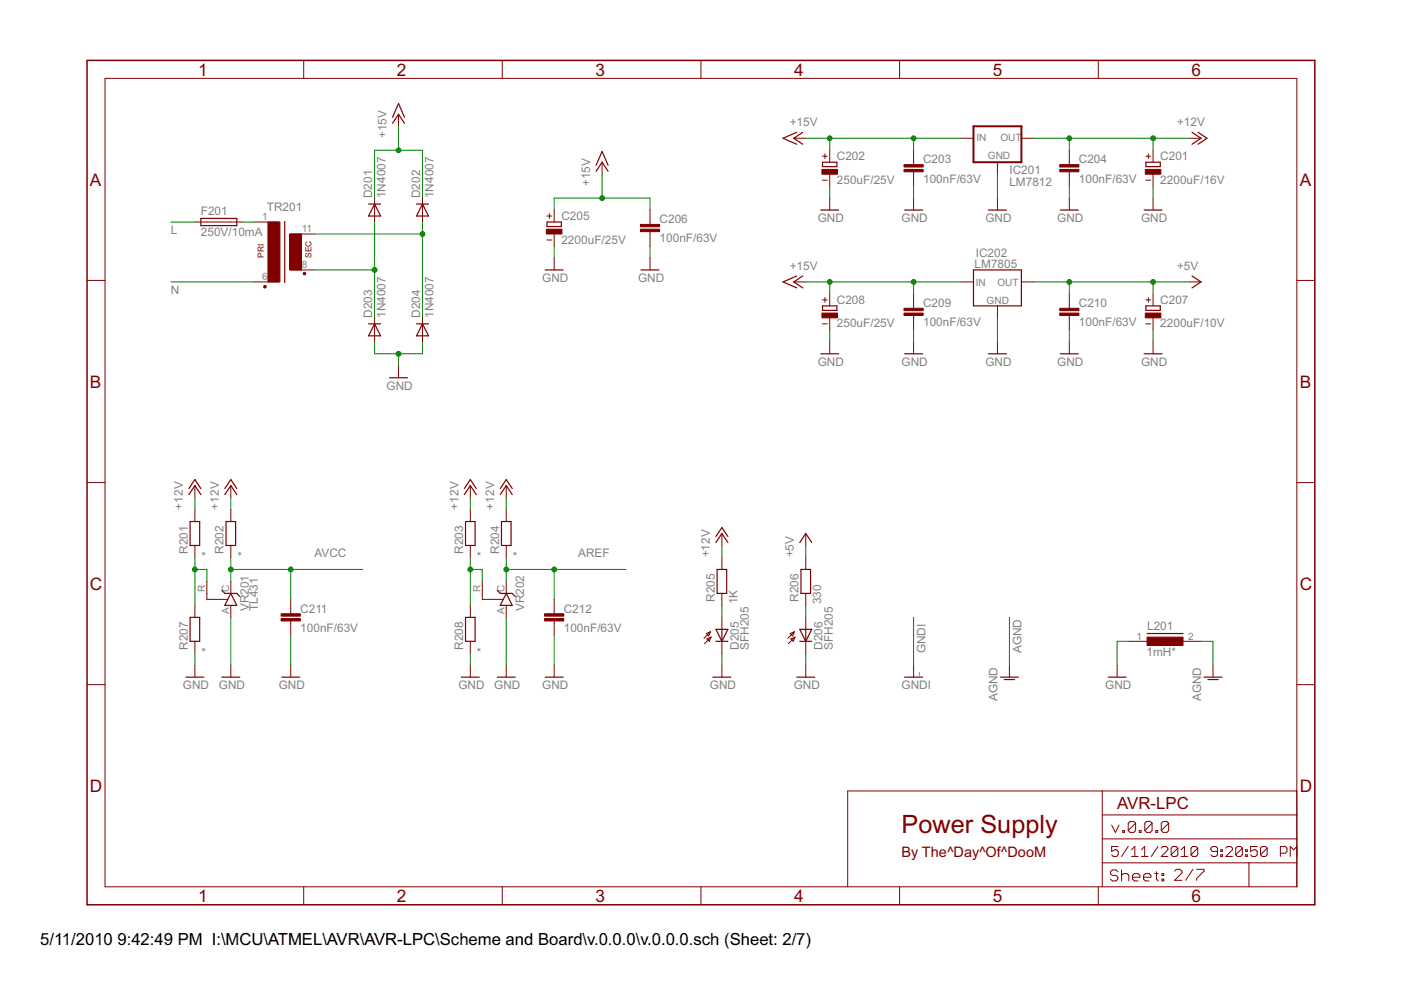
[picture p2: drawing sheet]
<svg xmlns="http://www.w3.org/2000/svg" width="297mm" height="210mm" viewBox="0 0 297 210" stroke-linecap="round" stroke-linejoin="round" font-family="sans-serif">
<g fill="#800000" stroke="#800000" stroke-width=".21">
<path d="M275 182.9v5.1z"/>
<path d="M275 177.9v5z"/>
<path d="M275 172.8v5.1z"/>
<path d="M275 167.7v5.1z"/>
<path d="M179.7 167.7v20.3z"/>
<path d="M179.7 167.7h54z"/>
<path d="M233.7 167.7h41.3z"/>
<path d="M264.8 182.9v5.1z"/>
<path d="M264.8 182.9h10.2z"/>
<path d="M233.7 182.9h31.1z"/>
<path d="M233.7 182.9v5.1z"/>
<path d="M233.7 177.9v5z"/>
<path d="M233.7 177.9h41.3z"/>
<path d="M233.7 172.8v5.1z"/>
<path d="M233.7 172.8h41.3z"/>
<path d="M233.7 167.7v5.1z"/>
<path d="M235.7 174.9l.8 1.6z"/>
<path d="M237.3 174.9l-.8 1.6z"/>
<path d="M238 176.1v.4z"/>
<path d="M238 176.1h.4z"/>
<path d="M238.4 176.1v.4z"/>
<path d="M238 176.5h.4z"/>
<path d="M239.2 174.5v1.6z"/>
<path d="M239.2 174.5l.4-.3z"/>
<path d="M239.6 174.2h.8z"/>
<path d="M240.4 174.2l.4 .3z"/>
<path d="M240.8 174.5v1.6z"/>
<path d="M240.4 176.5l.4-.4z"/>
<path d="M239.6 176.5h.8z"/>
<path d="M239.2 176.1l.4 .4z"/>
<path d="M239.2 176.1l1.6-1.6z"/>
<path d="M241.5 176.1v.4z"/>
<path d="M241.5 176.1h.4z"/>
<path d="M241.9 176.1v.4z"/>
<path d="M241.5 176.5h.4z"/>
<path d="M242.7 174.5v1.6z"/>
<path d="M242.7 174.5l.4-.3z"/>
<path d="M243.1 174.2h.8z"/>
<path d="M243.9 174.2l.4 .3z"/>
<path d="M244.3 174.5v1.6z"/>
<path d="M244.3 176.1l-.4 .4z"/>
<path d="M243.1 176.5h.8z"/>
<path d="M242.7 176.1l.4 .4z"/>
<path d="M244.3 174.5l-1.6 1.6z"/>
<path d="M245 176.1v.4z"/>
<path d="M245 176.1h.4z"/>
<path d="M245.4 176.1v.4z"/>
<path d="M245 176.5h.4z"/>
<path d="M246.2 174.5v1.6z"/>
<path d="M246.2 174.5l.4-.3z"/>
<path d="M246.6 174.2h.8z"/>
<path d="M247.4 174.2l.4 .3z"/>
<path d="M247.8 174.5v1.6z"/>
<path d="M247.8 176.1l-.4 .4z"/>
<path d="M246.6 176.5h.8z"/>
<path d="M246.2 176.1l.4 .4z"/>
<path d="M246.2 176.1l1.6-1.6z"/>
<path d="M235.7 179.5h1.4z"/>
<path d="M235.7 179.5v1z"/>
<path d="M235.7 180.5l.7-.3z"/>
<path d="M236.4 180.2h.3z"/>
<path d="M236.7 180.2l.4 .3z"/>
<path d="M237.1 180.5v.7z"/>
<path d="M237.1 181.2l-.4 .4z"/>
<path d="M236 181.6h.7z"/>
<path d="M235.7 181.2l.3 .4z"/>
<path d="M239.2 179.5l-1.4 2.1z"/>
<path d="M240.6 179.5l-.7 .7z"/>
<path d="M240.6 179.5v2.1z"/>
<path d="M239.9 181.6h1.4z"/>
<path d="M242 180.2l.7-.7z"/>
<path d="M242.7 179.5v2.1z"/>
<path d="M242 181.6h1.4z"/>
<path d="M245.5 179.5l-1.4 2.1z"/>
<path d="M246.2 181.6h1.4z"/>
<path d="M247.6 180.2l-1.4 1.4z"/>
<path d="M247.6 179.8v.4z"/>
<path d="M247.3 179.5l.3 .3z"/>
<path d="M246.5 179.5h.8z"/>
<path d="M246.5 179.5l-.3 .3z"/>
<path d="M248.3 179.8v1.4z"/>
<path d="M248.7 179.5l-.4 .3z"/>
<path d="M248.7 179.5h.7z"/>
<path d="M249.4 179.5l.3 .3z"/>
<path d="M249.7 179.8v1.4z"/>
<path d="M249.7 181.2l-.3 .4z"/>
<path d="M248.7 181.6h.7z"/>
<path d="M248.3 181.2l.4 .4z"/>
<path d="M248.3 181.2l1.4-1.4z"/>
<path d="M251.1 179.5l-.7 .7z"/>
<path d="M251.1 179.5v2.1z"/>
<path d="M250.4 181.6h1.4z"/>
<path d="M252.5 179.8v1.4z"/>
<path d="M252.5 179.8l.4-.3z"/>
<path d="M252.9 179.5h.7z"/>
<path d="M253.6 179.5l.3 .3z"/>
<path d="M253.9 179.8v1.4z"/>
<path d="M253.9 181.2l-.3 .4z"/>
<path d="M252.9 181.6h.7z"/>
<path d="M252.5 181.2l.4 .4z"/>
<path d="M252.5 181.2l1.4-1.4z"/>
<path d="M256.7 181.2l.4 .4z"/>
<path d="M257.1 181.6h.7z"/>
<path d="M258.1 181.2l-.3 .4z"/>
<path d="M258.1 179.8v1.4z"/>
<path d="M257.8 179.5l.3 .3z"/>
<path d="M257.1 179.5h.7z"/>
<path d="M257.1 179.5l-.4 .3z"/>
<path d="M256.7 179.8v.4z"/>
<path d="M256.7 180.2l.4 .3z"/>
<path d="M257.1 180.5h1z"/>
<path d="M258.8 180.2h.4z"/>
<path d="M259.2 180.2v.3z"/>
<path d="M258.8 180.5h.4z"/>
<path d="M258.8 180.2v.3z"/>
<path d="M258.8 181.2h.4z"/>
<path d="M259.2 181.2v.4z"/>
<path d="M258.8 181.6h.4z"/>
<path d="M258.8 181.2v.4z"/>
<path d="M259.9 181.6h1.4z"/>
<path d="M259.9 181.6l1.4-1.4z"/>
<path d="M261.3 179.8v.4z"/>
<path d="M260.9 179.5l.4 .3z"/>
<path d="M260.2 179.5h.7z"/>
<path d="M260.2 179.5l-.3 .3z"/>
<path d="M262 179.8v1.4z"/>
<path d="M262.3 179.5l-.3 .3z"/>
<path d="M262.3 179.5h.7z"/>
<path d="M263 179.5l.4 .3z"/>
<path d="M263.4 179.8v1.4z"/>
<path d="M263.4 181.2l-.4 .4z"/>
<path d="M262.3 181.6h.7z"/>
<path d="M262 181.2l.3 .4z"/>
<path d="M262 181.2l1.4-1.4z"/>
<path d="M264.1 180.2h.4z"/>
<path d="M264.5 180.2v.3z"/>
<path d="M264.1 180.5h.4z"/>
<path d="M264.1 180.2v.3z"/>
<path d="M264.1 181.2h.4z"/>
<path d="M264.5 181.2v.4z"/>
<path d="M264.1 181.6h.4z"/>
<path d="M264.1 181.2v.4z"/>
<path d="M265.2 179.5h1.4z"/>
<path d="M265.2 179.5v1z"/>
<path d="M265.2 180.5l.7-.3z"/>
<path d="M265.9 180.2h.3z"/>
<path d="M266.2 180.2l.4 .3z"/>
<path d="M266.6 180.5v.7z"/>
<path d="M266.6 181.2l-.4 .4z"/>
<path d="M265.5 181.6h.7z"/>
<path d="M265.2 181.2l.3 .4z"/>
<path d="M267.3 179.8v1.4z"/>
<path d="M267.3 179.8l.3-.3z"/>
<path d="M267.6 179.5h.7z"/>
<path d="M268.3 179.5l.4 .3z"/>
<path d="M268.7 179.8v1.4z"/>
<path d="M268.7 181.2l-.4 .4z"/>
<path d="M267.6 181.6h.7z"/>
<path d="M267.3 181.2l.3 .4z"/>
<path d="M267.3 181.2l1.4-1.4z"/>
<path d="M271.5 179.5v2.1z"/>
<path d="M271.5 179.5h1z"/>
<path d="M272.5 179.5l.4 .3z"/>
<path d="M272.9 179.8v.7z"/>
<path d="M272.9 180.5l-.4 .4z"/>
<path d="M271.5 180.9h1z"/>
<path d="M273.6 179.5v2.1z"/>
<path d="M273.6 179.5l.7 .7z"/>
<path d="M275 179.5l-.7 .7z"/>
<path d="M275 179.5v2.1z"/>
<path d="M249 186.6h1.6z"/>
<path d="M249 186.6l1.6-1.5z"/>
<path d="M250.6 184.7v.4z"/>
<path d="M250.2 184.3l.4 .4z"/>
<path d="M249.4 184.3h.8z"/>
<path d="M249 184.7l.4-.4z"/>
<path d="M252.9 184.3l-1.5 2.3z"/>
<path d="M253.7 184.3h1.6z"/>
<path d="M255.3 184.3v.4z"/>
<path d="M255.3 184.7l-1.6 1.6z"/>
<path d="M253.7 186.3v.3z"/>
<path d="M236.6 184.4l.4 .4z"/>
<path d="M235.8 184.4h.8z"/>
<path d="M235.4 184.8l.4-.4z"/>
<path d="M235.4 184.8v.4z"/>
<path d="M235.4 185.2l.4 .4z"/>
<path d="M235.8 185.6h.8z"/>
<path d="M236.6 185.6l.4 .4z"/>
<path d="M237 186v.4z"/>
<path d="M237 186.4l-.4 .4z"/>
<path d="M235.8 186.8h.8z"/>
<path d="M235.4 186.4l.4 .4z"/>
<path d="M237.8 184.4v2.4z"/>
<path d="M237.8 185.6l.4-.4z"/>
<path d="M238.2 185.2h.8z"/>
<path d="M239 185.2l.3 .4z"/>
<path d="M239.3 185.6v1.2z"/>
<path d="M240.5 186.8h.8z"/>
<path d="M240.1 186.4l.4 .4z"/>
<path d="M240.1 185.6v.8z"/>
<path d="M240.1 185.6l.4-.4z"/>
<path d="M240.5 185.2h.8z"/>
<path d="M241.3 185.2l.4 .4z"/>
<path d="M241.7 185.6v.4z"/>
<path d="M240.1 186h1.6z"/>
<path d="M242.8 186.8h.8z"/>
<path d="M242.5 186.4l.3 .4z"/>
<path d="M242.5 185.6v.8z"/>
<path d="M242.5 185.6l.3-.4z"/>
<path d="M242.8 185.2h.8z"/>
<path d="M243.6 185.2l.4 .4z"/>
<path d="M244 185.6v.4z"/>
<path d="M242.5 186h1.5z"/>
<path d="M245.2 184.8v1.6z"/>
<path d="M245.2 186.4l.4 .4z"/>
<path d="M244.8 185.2h.8z"/>
<path d="M246.4 185.2h.3z"/>
<path d="M246.7 185.2v.4z"/>
<path d="M246.4 185.6h.3z"/>
<path d="M246.4 185.2v.4z"/>
<path d="M246.4 186.4h.3z"/>
<path d="M246.7 186.4v.4z"/>
<path d="M246.4 186.8h.3z"/>
<path d="M246.4 186.4v.4z"/>
<path d="M22.3 16.6v171.4z"/>
<path d="M18.5 59.5h3.8z"/>
<path d="M18.5 102.3h3.8z"/>
<path d="M18.5 145.2h3.8z"/>
<path d="M22.3 188h252.7z"/>
<path d="M64.4 188v3.8z"/>
<path d="M106.5 188v3.8z"/>
<path d="M148.6 188v3.8z"/>
<path d="M190.7 188v3.8z"/>
<path d="M232.9 188v3.8z"/>
<path d="M275 16.6v171.4z"/>
<path d="M275 59.5h3.8z"/>
<path d="M275 102.3h3.8z"/>
<path d="M275 145.2h3.8z"/>
<path d="M22.3 16.6h252.7z"/>
<path d="M64.4 12.8v3.8z"/>
<path d="M106.5 12.8v3.8z"/>
<path d="M148.6 12.8v3.8z"/>
<path d="M190.7 12.8v3.8z"/>
<path d="M232.9 12.8v3.8z"/>
<path d="M54 47.1h5.1z"/>
<path d="M54 59.8h5.1z"/>
<path d="M61.6 57.2h5.1z"/>
<path d="M61.6 49.6h5.1z"/>
<path d="M48.9 47.1h2.6z"/>
<path d="M41.3 47.1h2.6z"/>
<path d="M43.9 47.1h5z"/>
<path d="M203.9 29.3h2.5z"/>
<path d="M211.5 34.4v2.5z"/>
<path d="M216.6 29.3h2.5z"/>
<path d="M203.9 59.8h2.5z"/>
<path d="M211.5 64.9v2.5z"/>
<path d="M216.6 59.8h2.5z"/>
<path d="M117.5 44.5v2.6z"/>
<path d="M117.5 49.6v2.6z"/>
<path d="M116 45.8h1z"/>
<path d="M116.5 45.3v1z"/>
<path d="M116 50.9h1z"/>
<path d="M175.9 31.9v2.5z"/>
<path d="M175.9 36.9v2.6z"/>
<path d="M174.4 33.1h1z"/>
<path d="M174.9 32.6v1z"/>
<path d="M174.4 38.2h1z"/>
<path d="M175.9 62.3v2.6z"/>
<path d="M175.9 67.4v2.5z"/>
<path d="M174.4 63.6h1z"/>
<path d="M174.9 63.1v1z"/>
<path d="M174.4 68.7h1z"/>
<path d="M193.7 31.9v2.5z"/>
<path d="M193.7 36.9v2.6z"/>
<path d="M193.7 34.4v.8z"/>
<path d="M193.7 36.4v.5z"/>
<path d="M193.7 62.3v2.6z"/>
<path d="M193.7 67.4v2.5z"/>
<path d="M193.7 64.9v.7z"/>
<path d="M193.7 66.9v.5z"/>
<path d="M226.7 31.9v2.5z"/>
<path d="M226.7 36.9v2.6z"/>
<path d="M226.7 34.4v.8z"/>
<path d="M226.7 36.4v.5z"/>
<path d="M226.7 62.3v2.6z"/>
<path d="M226.7 67.4v2.5z"/>
<path d="M226.7 64.9v.7z"/>
<path d="M226.7 66.9v.5z"/>
<path d="M244.5 31.9v2.5z"/>
<path d="M244.5 36.9v2.6z"/>
<path d="M243 33.1h1z"/>
<path d="M243.5 32.6v1z"/>
<path d="M243 38.2h1z"/>
<path d="M244.5 62.3v2.6z"/>
<path d="M244.5 67.4v2.5z"/>
<path d="M243 63.6h1z"/>
<path d="M243.5 63.1v1z"/>
<path d="M243 68.7h1z"/>
<path d="M137.8 44.5v2.6z"/>
<path d="M137.8 49.6v2.6z"/>
<path d="M137.8 47.1v.7z"/>
<path d="M137.8 49.1v.5z"/>
<path d="M117.5 54.7v2.5z"/>
<path d="M137.8 54.7v2.5z"/>
<path d="M175.9 42v2.5z"/>
<path d="M193.7 42v2.5z"/>
<path d="M211.5 42v2.5z"/>
<path d="M226.7 42v2.5z"/>
<path d="M244.5 42v2.5z"/>
<path d="M244.5 72.5v2.5z"/>
<path d="M226.7 72.5v2.5z"/>
<path d="M211.5 72.5v2.5z"/>
<path d="M193.7 72.5v2.5z"/>
<path d="M175.9 72.5v2.5z"/>
<path d="M127.7 34.4v2.5z"/>
<path d="M168.3 29.3h2.5z"/>
<path d="M168.3 59.8h2.5z"/>
<path d="M252.1 29.3h2.5z"/>
<path d="M252.1 59.8h2.5z"/>
<path d="M79.4 44.5v2.6z"/>
<path d="M79.4 42v2.5z"/>
<path d="M89.6 44.5v2.6z"/>
<path d="M89.6 42v2.5z"/>
<path d="M79.4 69.9v2.6z"/>
<path d="M79.4 67.4v2.5z"/>
<path d="M89.6 69.9v2.6z"/>
<path d="M89.6 67.4v2.5z"/>
<path d="M84.5 24.2v2.6z"/>
<path d="M84.5 77.6v2.5z"/>
<path d="M48.9 128.4v2.5z"/>
<path d="M48.9 123.3v2.5z"/>
<path d="M43.9 123.3v2.5z"/>
<path d="M43.9 125.8v1.3z"/>
<path d="M43.9 127.1h4.4z"/>
<path d="M107.3 128.4v2.5z"/>
<path d="M107.3 123.3v2.5z"/>
<path d="M102.3 123.3v2.5z"/>
<path d="M102.3 125.8v1.3z"/>
<path d="M102.3 127.1h4.4z"/>
<path d="M41.3 115.7v2.5z"/>
<path d="M41.3 108v2.6z"/>
<path d="M41.3 136v2.5z"/>
<path d="M41.3 128.4v2.5z"/>
<path d="M48.9 115.7v2.5z"/>
<path d="M48.9 108v2.6z"/>
<path d="M99.7 115.7v2.5z"/>
<path d="M99.7 108v2.6z"/>
<path d="M99.7 136v2.5z"/>
<path d="M99.7 128.4v2.5z"/>
<path d="M107.3 115.7v2.5z"/>
<path d="M107.3 108v2.6z"/>
<path d="M61.6 127.1v2.5z"/>
<path d="M61.6 132.2v2.5z"/>
<path d="M61.6 129.6v.8z"/>
<path d="M61.6 131.7v.5z"/>
<path d="M117.5 127.1v2.5z"/>
<path d="M117.5 132.2v2.5z"/>
<path d="M117.5 129.6v.8z"/>
<path d="M117.5 131.7v.5z"/>
<path d="M41.3 141.1v2.5z"/>
<path d="M48.9 141.1v2.5z"/>
<path d="M61.6 141.1v2.5z"/>
<path d="M99.7 141.1v2.5z"/>
<path d="M107.3 141.1v2.5z"/>
<path d="M117.5 141.1v2.5z"/>
<path d="M41.3 103v2.5z"/>
<path d="M48.9 103v2.5z"/>
<path d="M99.7 103v2.5z"/>
<path d="M107.3 103v2.5z"/>
<path d="M193.7 141.1v2.5z"/>
<path d="M214 141.1v2.5z"/>
<path d="M249.6 136h5z"/>
<path d="M239.4 136h5.1z"/>
<path d="M236.9 141.1v2.5z"/>
<path d="M257.2 141.1v2.5z"/>
<path d="M153.1 125.8v2.6z"/>
<path d="M153.1 118.2v2.5z"/>
<path d="M170.8 125.8v2.6z"/>
<path d="M170.8 118.2v2.5z"/>
<path d="M153.1 141.1v2.5z"/>
<path d="M170.8 141.1v2.5z"/>
<path d="M153.1 113.1v2.6z"/>
<path d="M170.8 113.1v2.6z"/>
<path d="M153.1 136v2.5z"/>
<path d="M153.1 130.9v2.5z"/>
<path d="M149.4 136.5l1.4-1.4z"/>
<path d="M149.9 135.5l.9-.4z"/>
<path d="M149.9 135.5l.5 .5z"/>
<path d="M150.8 135.1l-.4 .9z"/>
<path d="M149.8 134.3l.8-.4z"/>
<path d="M149.8 134.3l.5 .5z"/>
<path d="M150.6 133.9l-.3 .9z"/>
<path d="M149.2 135.3l1.4-1.4z"/>
<path d="M170.8 136v2.5z"/>
<path d="M170.8 130.9v2.5z"/>
<path d="M168.6 135.1l-1.4 1.4z"/>
<path d="M167.7 135.5l.9-.4z"/>
<path d="M167.7 135.5l.5 .5z"/>
<path d="M168.6 135.1l-.4 .9z"/>
<path d="M167.5 134.3l.9-.4z"/>
<path d="M167.5 134.3l.5 .5z"/>
<path d="M168.4 133.9l-.4 .9z"/>
<path d="M167 135.3l1.4-1.4z"/>
<path d="M56 60.6h.4v.4h-.4z" fill-rule="evenodd"/>
<circle cx="64.5" cy="58" r=".29"/>
</g>
<g fill="#800000" stroke="#800000" stroke-width=".32">
<path d="M18.5 12.8v179z"/>
<path d="M18.5 191.8h260.3z"/>
<path d="M278.8 12.8v179z"/>
<path d="M18.5 12.8h260.3z"/>
</g>
<g fill="#800000" stroke="#800000" stroke-width=".25">
<path d="M60.4 46.9v13z"/>
<path d="M42.6 47.8h7.6z"/>
<path d="M42.6 46.3h7.6z"/>
<path d="M50.2 46.3v1.5z"/>
<path d="M42.6 46.3v1.5z"/>
<path d="M206.4 57.2v7.7z"/>
<path d="M206.4 57.2h10.2z"/>
<path d="M216.6 57.2v7.7z"/>
<path d="M206.4 64.9h10.2z"/>
<path d="M116 47.1v.9z"/>
<path d="M116 47.1h3z"/>
<path d="M119 47.1v.9z"/>
<path d="M116 48h3z"/>
<path d="M174.4 34.4v.9z"/>
<path d="M174.4 34.4h3z"/>
<path d="M177.4 34.4v.9z"/>
<path d="M174.4 35.3h3z"/>
<path d="M174.4 64.9v.9z"/>
<path d="M174.4 64.9h3z"/>
<path d="M177.4 64.9v.9z"/>
<path d="M174.4 65.8h3z"/>
<path d="M243 34.4v.9z"/>
<path d="M243 34.4h3z"/>
<path d="M246 34.4v.9z"/>
<path d="M243 35.3h3z"/>
<path d="M243 64.9v.9z"/>
<path d="M243 64.9h3z"/>
<path d="M246 64.9v.9z"/>
<path d="M243 65.8h3z"/>
<path d="M115.6 57.2h3.8z"/>
<path d="M135.9 57.2h3.8z"/>
<path d="M174 44.5h3.8z"/>
<path d="M191.8 44.5h3.8z"/>
<path d="M209.6 44.5h3.8z"/>
<path d="M224.8 44.5h3.8z"/>
<path d="M242.6 44.5h3.8z"/>
<path d="M242.6 75h3.8z"/>
<path d="M224.8 75h3.8z"/>
<path d="M209.6 75h3.8z"/>
<path d="M191.8 75h3.8z"/>
<path d="M174 75h3.8z"/>
<path d="M127.7 34.4l1.2 1.9z"/>
<path d="M127.7 34.4l-1.3 1.9z"/>
<path d="M127.7 32.1l1.2 2.9z"/>
<path d="M127.7 32.1l-1.3 2.9z"/>
<path d="M168.3 29.3l1.9 1.3z"/>
<path d="M168.3 29.3l1.9-1.3z"/>
<path d="M166 29.3l2.9 1.3z"/>
<path d="M166 29.3l2.9-1.3z"/>
<path d="M168.3 59.8l1.9 1.2z"/>
<path d="M168.3 59.8l1.9-1.3z"/>
<path d="M166 59.8l2.9 1.2z"/>
<path d="M166 59.8l2.9-1.3z"/>
<path d="M252.7 30.6l1.9-1.3z"/>
<path d="M252.7 28l1.9 1.3z"/>
<path d="M254 30.6l1.9-1.3z"/>
<path d="M254 28l1.9 1.3z"/>
<path d="M252.7 61l1.9-1.2z"/>
<path d="M252.7 58.5l1.9 1.3z"/>
<path d="M79.4 43.3l1.3 2.5z"/>
<path d="M79.4 43.3l-1.3 2.5z"/>
<path d="M78.1 43.3h1.3z"/>
<path d="M78.1 45.8h2.6z"/>
<path d="M79.4 43.3h1.3z"/>
<path d="M89.6 43.3l1.2 2.5z"/>
<path d="M89.6 43.3l-1.3 2.5z"/>
<path d="M88.3 43.3h1.3z"/>
<path d="M88.3 45.8h2.5z"/>
<path d="M89.6 43.3h1.2z"/>
<path d="M79.4 68.7l1.3 2.5z"/>
<path d="M79.4 68.7l-1.3 2.5z"/>
<path d="M78.1 68.7h1.3z"/>
<path d="M78.1 71.2h2.6z"/>
<path d="M79.4 68.7h1.3z"/>
<path d="M89.6 68.7l1.2 2.5z"/>
<path d="M89.6 68.7l-1.3 2.5z"/>
<path d="M88.3 68.7h1.3z"/>
<path d="M88.3 71.2h2.5z"/>
<path d="M89.6 68.7h1.2z"/>
<path d="M84.5 24.2l1.3 1.9z"/>
<path d="M84.5 24.2l-1.3 1.9z"/>
<path d="M84.5 21.9l1.3 3z"/>
<path d="M84.5 21.9l-1.3 3z"/>
<path d="M82.6 80.1h3.8z"/>
<path d="M47.7 128.4h2.5z"/>
<path d="M48.9 125.8l1.3 2.6z"/>
<path d="M48.9 125.8l-.6 1.3z"/>
<path d="M48.3 127.1l-.6 1.3z"/>
<path d="M47.7 125.8h1.2z"/>
<path d="M48.9 125.8h1.3z"/>
<path d="M50.2 125.8l.6 .6z"/>
<path d="M47 125.2l.7 .6z"/>
<path d="M106.1 128.4h2.5z"/>
<path d="M107.3 125.8l1.3 2.6z"/>
<path d="M107.3 125.8l-.6 1.3z"/>
<path d="M106.7 127.1l-.6 1.3z"/>
<path d="M106.1 125.8h1.2z"/>
<path d="M107.3 125.8h1.3z"/>
<path d="M108.6 125.8l.6 .6z"/>
<path d="M105.4 125.2l.7 .6z"/>
<path d="M40.3 110.6v5.1z"/>
<path d="M40.3 110.6h2z"/>
<path d="M42.3 110.6v5.1z"/>
<path d="M40.3 115.7h2z"/>
<path d="M40.3 130.9v5.1z"/>
<path d="M40.3 130.9h2z"/>
<path d="M42.3 130.9v5.1z"/>
<path d="M40.3 136h2z"/>
<path d="M47.9 110.6v5.1z"/>
<path d="M47.9 110.6h2.1z"/>
<path d="M50 110.6v5.1z"/>
<path d="M47.9 115.7h2.1z"/>
<path d="M98.7 110.6v5.1z"/>
<path d="M98.7 110.6h2z"/>
<path d="M100.7 110.6v5.1z"/>
<path d="M98.7 115.7h2z"/>
<path d="M98.7 130.9v5.1z"/>
<path d="M98.7 130.9h2z"/>
<path d="M100.7 130.9v5.1z"/>
<path d="M98.7 136h2z"/>
<path d="M106.3 110.6v5.1z"/>
<path d="M106.3 110.6h2.1z"/>
<path d="M108.4 110.6v5.1z"/>
<path d="M106.3 115.7h2.1z"/>
<path d="M39.4 143.6h3.8z"/>
<path d="M47 143.6h3.8z"/>
<path d="M59.7 143.6h3.8z"/>
<path d="M97.8 143.6h3.8z"/>
<path d="M105.4 143.6h3.8z"/>
<path d="M115.6 143.6h3.8z"/>
<path d="M41.3 103l1.3 1.9z"/>
<path d="M41.3 103l-1.3 1.9z"/>
<path d="M41.3 101.7l1.3 1.9z"/>
<path d="M41.3 101.7l-1.3 1.9z"/>
<path d="M48.9 103l1.3 1.9z"/>
<path d="M48.9 103l-1.2 1.9z"/>
<path d="M48.9 101.7l1.3 1.9z"/>
<path d="M48.9 101.7l-1.2 1.9z"/>
<path d="M99.7 103l1.3 1.9z"/>
<path d="M99.7 103l-1.3 1.9z"/>
<path d="M99.7 101.7l1.3 1.9z"/>
<path d="M99.7 101.7l-1.3 1.9z"/>
<path d="M107.3 103l1.3 1.9z"/>
<path d="M107.3 103l-1.2 1.9z"/>
<path d="M107.3 101.7l1.3 1.9z"/>
<path d="M107.3 101.7l-1.2 1.9z"/>
<path d="M191.8 143.6h3.8z"/>
<path d="M212.1 143.6h3.8z"/>
<path d="M212.9 144.1h2.2z"/>
<path d="M243.2 134.3h7.6z"/>
<path d="M235 143.6h3.8z"/>
<path d="M255.3 143.6h3.8z"/>
<path d="M256.1 144.1h2.2z"/>
<path d="M152 120.7v5.1z"/>
<path d="M152 120.7h2.1z"/>
<path d="M154.1 120.7v5.1z"/>
<path d="M152 125.8h2.1z"/>
<path d="M169.8 120.7v5.1z"/>
<path d="M169.8 120.7h2.1z"/>
<path d="M171.9 120.7v5.1z"/>
<path d="M169.8 125.8h2.1z"/>
<path d="M151.2 143.6h3.8z"/>
<path d="M168.9 143.6h3.8z"/>
<path d="M153.1 113.1l1.2 1.9z"/>
<path d="M153.1 113.1l-1.3 1.9z"/>
<path d="M153.1 111.8l1.2 1.9z"/>
<path d="M153.1 111.8l-1.3 1.9z"/>
<path d="M170.8 113.1l1.3 1.9z"/>
<path d="M170.8 113.1l-1.2 1.9z"/>
<path d="M154.3 133.4l-1.2 2.6z"/>
<path d="M151.8 133.4l1.3 2.6z"/>
<path d="M153.1 136h1.2z"/>
<path d="M151.8 136h1.3z"/>
<path d="M153.1 133.4h1.2z"/>
<path d="M151.8 133.4h1.3z"/>
<path d="M153.1 133.4v2.6z"/>
<path d="M172.1 133.4l-1.3 2.6z"/>
<path d="M169.6 133.4l1.2 2.6z"/>
<path d="M170.8 136h1.3z"/>
<path d="M169.6 136h1.2z"/>
<path d="M170.8 133.4h1.3z"/>
<path d="M169.6 133.4h1.2z"/>
<path d="M170.8 133.4v2.6z"/>
</g>
<g fill="#800000" stroke="#800000" stroke-width=".21">
<path d="M56.8 47.1h2.6v12.7h-2.6z"/>
<path d="M61.4 49.6h2.5v7.6h-2.5z"/>
<path d="M115.8 48.6h3.3v1h-3.3z"/>
<path d="M174.3 35.9h3.3v1h-3.3z"/>
<path d="M174.3 66.4h3.3v1h-3.3z"/>
<path d="M191.7 35.9h4v.5h-4z"/>
<path d="M191.7 34.9h4v.5h-4z"/>
<path d="M191.7 66.4h4v.5h-4z"/>
<path d="M191.7 65.4h4v.5h-4z"/>
<path d="M224.7 35.9h4v.5h-4z"/>
<path d="M224.7 34.9h4v.5h-4z"/>
<path d="M224.7 66.4h4v.5h-4z"/>
<path d="M224.7 65.4h4v.5h-4z"/>
<path d="M242.8 35.9h3.3v1h-3.3z"/>
<path d="M242.8 66.4h3.3v1h-3.3z"/>
<path d="M135.8 48.6h4v.5h-4z"/>
<path d="M135.8 47.6h4v.5h-4z"/>
<path d="M59.6 131.1h4.1v.6h-4.1z"/>
<path d="M59.6 130.1h4.1v.5h-4.1z"/>
<path d="M115.5 131.1h4v.6h-4z"/>
<path d="M115.5 130.1h4v.5h-4z"/>
<path d="M243.2 135.1h7.6v1.8h-7.6z"/>
</g>
<g fill="#800000" stroke="#800000" stroke-width=".42">
<path d="M206.4 34.4h10.2z"/>
<path d="M216.6 26.8v7.6z"/>
<path d="M206.4 26.8h10.2z"/>
<path d="M206.4 26.8v7.6z"/>
</g>
<g fill="#008000" stroke="#008000" stroke-width=".21">
<path d="M51.5 47.1h2.5z"/>
<path d="M117.5 52.2v2.5z"/>
<path d="M137.8 52.2v2.5z"/>
<path d="M175.9 69.9v2.6z"/>
<path d="M193.7 69.9v2.6z"/>
<path d="M211.5 67.4v5.1z"/>
<path d="M226.7 69.9v2.6z"/>
<path d="M244.5 69.9v2.6z"/>
<path d="M244.5 39.5v2.5z"/>
<path d="M226.7 39.5v2.5z"/>
<path d="M211.5 36.9v5.1z"/>
<path d="M193.7 39.5v2.5z"/>
<path d="M175.9 39.5v2.5z"/>
<path d="M79.4 72.5v2.5z"/>
<path d="M79.4 75h5.1z"/>
<path d="M84.5 75h5.1z"/>
<path d="M89.6 72.5v2.5z"/>
<path d="M84.5 75v2.6z"/>
<path d="M41.3 138.5v2.6z"/>
<path d="M48.9 130.9v10.2z"/>
<path d="M61.6 134.7v6.4z"/>
<path d="M117.5 134.7v6.4z"/>
<path d="M107.3 130.9v10.2z"/>
<path d="M99.7 138.5v2.6z"/>
<path d="M236.9 136h2.5z"/>
<path d="M236.9 136v5.1z"/>
<path d="M153.1 138.5v2.6z"/>
<path d="M170.8 138.5v2.6z"/>
<path d="M36.2 59.8h17.8z"/>
<path d="M175.9 59.8v2.5z"/>
<path d="M175.9 59.8h17.8z"/>
<path d="M193.7 59.8h10.2z"/>
<path d="M193.7 59.8v2.5z"/>
<path d="M170.8 59.8h5.1z"/>
<path d="M175.9 29.3v2.6z"/>
<path d="M175.9 29.3h17.8z"/>
<path d="M193.7 29.3h10.2z"/>
<path d="M193.7 29.3v2.6z"/>
<path d="M170.8 29.3h5.1z"/>
<path d="M79.4 31.9v10.1z"/>
<path d="M79.4 31.9h5.1z"/>
<path d="M84.5 31.9h5.1z"/>
<path d="M89.6 31.9v10.1z"/>
<path d="M84.5 26.8v5.1z"/>
<path d="M117.5 42v2.5z"/>
<path d="M117.5 42h10.2z"/>
<path d="M127.7 42h10.1z"/>
<path d="M137.8 42v2.5z"/>
<path d="M127.7 36.9v5.1z"/>
<path d="M219.1 59.8h7.6z"/>
<path d="M226.7 59.8h17.8z"/>
<path d="M244.5 59.8v2.5z"/>
<path d="M226.7 59.8v2.5z"/>
<path d="M244.5 59.8h7.6z"/>
<path d="M170.8 115.7v2.5z"/>
<path d="M219.1 29.3h7.6z"/>
<path d="M226.7 29.3h17.8z"/>
<path d="M244.5 29.3v2.6z"/>
<path d="M226.7 29.3v2.6z"/>
<path d="M244.5 29.3h7.6z"/>
<path d="M41.3 105.5v2.5z"/>
<path d="M48.9 105.5v2.5z"/>
<path d="M99.7 105.5v2.5z"/>
<path d="M107.3 105.5v2.5z"/>
<path d="M153.1 115.7v2.5z"/>
<path d="M36.2 47.1h5.1z"/>
<path d="M79.4 57.2v10.2z"/>
<path d="M79.4 47.1v10.1z"/>
<path d="M66.7 57.2h12.7z"/>
<path d="M89.6 49.6v17.8z"/>
<path d="M89.6 47.1v2.5z"/>
<path d="M66.7 49.6h22.9z"/>
<path d="M41.3 120.7v7.7z"/>
<path d="M41.3 118.2v2.5z"/>
<path d="M43.9 120.7v2.6z"/>
<path d="M41.3 120.7h2.6z"/>
<path d="M99.7 118.2v2.5z"/>
<path d="M99.7 120.7v7.7z"/>
<path d="M102.3 120.7v2.6z"/>
<path d="M99.7 120.7h2.6z"/>
<path d="M48.9 120.7v2.6z"/>
<path d="M48.9 118.2v2.5z"/>
<path d="M61.6 120.7v6.4z"/>
<path d="M48.9 120.7h12.7z"/>
<path d="M61.6 120.7h15.3z"/>
<path d="M107.3 120.7v2.6z"/>
<path d="M107.3 118.2v2.5z"/>
<path d="M117.5 120.7v6.4z"/>
<path d="M107.3 120.7h10.2z"/>
<path d="M117.5 120.7h15.2z"/>
<path d="M193.7 130.9v10.2z"/>
<path d="M214 130.9v10.2z"/>
<path d="M254.6 136h2.6z"/>
<path d="M257.2 136v5.1z"/>
<path d="M153.1 128.4v2.5z"/>
<path d="M170.8 128.4v2.5z"/>
<circle cx="84.5" cy="75" r=".51"/>
<circle cx="193.7" cy="59.8" r=".51"/>
<circle cx="175.9" cy="59.8" r=".51"/>
<circle cx="193.7" cy="29.3" r=".51"/>
<circle cx="175.9" cy="29.3" r=".51"/>
<circle cx="84.5" cy="31.9" r=".51"/>
<circle cx="127.7" cy="42" r=".51"/>
<circle cx="226.7" cy="59.8" r=".51"/>
<circle cx="244.5" cy="59.8" r=".51"/>
<circle cx="226.7" cy="29.3" r=".51"/>
<circle cx="244.5" cy="29.3" r=".51"/>
<circle cx="79.4" cy="57.2" r=".51"/>
<circle cx="89.6" cy="49.6" r=".51"/>
<circle cx="41.3" cy="120.7" r=".51"/>
<circle cx="99.7" cy="120.7" r=".51"/>
<circle cx="48.9" cy="120.7" r=".51"/>
<circle cx="61.6" cy="120.7" r=".51"/>
<circle cx="107.3" cy="120.7" r=".51"/>
<circle cx="117.5" cy="120.7" r=".51"/>
</g>
<text font-size="6" fill="#800000" x="191.2" y="176.6">Power Supply</text>
<g font-size="4.1" fill="#800000">
<text x="42" y="16">1</text>
<text x="84.1" y="16">2</text>
<text x="126.3" y="16">3</text>
<text x="168.4" y="16">4</text>
<text x="210.5" y="16">5</text>
<text x="252.6" y="16">6</text>
<text x="19.1" y="39.3">A</text>
<text x="275.6" y="39.3">A</text>
<text x="19.1" y="82.2">B</text>
<text x="275.6" y="82.2">B</text>
<text x="19.1" y="125">C</text>
<text x="275.6" y="125">C</text>
<text x="19.1" y="167.9">D</text>
<text x="275.6" y="167.9">D</text>
<text x="42" y="191.2">1</text>
<text x="84.1" y="191.2">2</text>
<text x="126.3" y="191.2">3</text>
<text x="168.4" y="191.2">4</text>
<text x="210.5" y="191.2">5</text>
<text x="252.6" y="191.2">6</text>
</g>
<text font-size="4" fill="#800000" x="236.9" y="171.5">AVR-LPC</text>
<g font-size="4">
<text x="8.5" y="200.4">5/11/2010</text>
<text x="24.9" y="200.4">9:42:49 PM I:\MCU\ATMEL\AVR\AVR-LPC\Scheme and Board\v.0.0.0\v.0.0.0.sch (Sheet: 2/7)</text>
</g>
<text font-size="3.4" fill="#800000" x="191.2" y="181.7">By The^Day^Of^DooM</text>
<g font-size="2.8" fill="#808080">
<text x="81.9" y="29.3" transform="rotate(-90 81.9 29.3)">+15V</text>
<text x="167.4" y="26.8">+15V</text>
<text x="249.6" y="26.8">+12V</text>
<text x="177.4" y="33.9">C202</text>
<text x="195.7" y="34.6">C203</text>
<text x="228.7" y="34.6">C204</text>
<text x="246" y="33.9">C201</text>
<text x="125.1" y="39.5" transform="rotate(-90 125.1 39.5)">+15V</text>
<text x="177.4" y="39">250uF/25V</text>
<text x="195.7" y="38.7">100nF/63V</text>
<text x="214" y="39.5">LM7812</text>
<text x="214" y="36.9">IC201</text>
<text x="228.7" y="38.7">100nF/63V</text>
<text x="246" y="39">2200uF/16V</text>
<text x="42.6" y="45.7">F201</text>
<text x="56.6" y="44.8">TR201</text>
<text x="78.9" y="42" transform="rotate(-90 78.9 42)">D201</text>
<text x="81.7" y="42" transform="rotate(-90 81.7 42)">1N4007</text>
<text x="89.1" y="42" transform="rotate(-90 89.1 42)">D202</text>
<text x="91.9" y="42" transform="rotate(-90 91.9 42)">1N4007</text>
<text x="119" y="46.6">C205</text>
<text x="139.9" y="47.3">C206</text>
<text x="173.4" y="47.1">GND</text>
<text x="191.2" y="47.1">GND</text>
<text x="208.9" y="47.1">GND</text>
<text x="224.2" y="47.1">GND</text>
<text x="241.9" y="47.1">GND</text>
<text x="36.2" y="49.6">L</text>
<text x="42.6" y="50">250V/10mA</text>
<text x="119" y="51.7">2200uF/25V</text>
<text x="139.9" y="51.4">100nF/63V</text>
<text x="115" y="59.8">GND</text>
<text x="135.3" y="59.8">GND</text>
<text x="167.4" y="57.2">+15V</text>
<text x="206.6" y="56.7">LM7805</text>
<text x="206.9" y="54.4">IC202</text>
<text x="249.6" y="57.2">+5V</text>
<text x="36.2" y="62.3">N</text>
<text x="177.4" y="64.4">C208</text>
<text x="195.7" y="65.1">C209</text>
<text x="228.7" y="65.1">C210</text>
<text x="246" y="64.4">C207</text>
<text x="78.9" y="67.4" transform="rotate(-90 78.9 67.4)">D203</text>
<text x="81.7" y="67.4" transform="rotate(-90 81.7 67.4)">1N4007</text>
<text x="89.1" y="67.4" transform="rotate(-90 89.1 67.4)">D204</text>
<text x="91.9" y="67.4" transform="rotate(-90 91.9 67.4)">1N4007</text>
<text x="177.4" y="69.4">250uF/25V</text>
<text x="195.7" y="69.2">100nF/63V</text>
<text x="228.7" y="69.2">100nF/63V</text>
<text x="246" y="69.4">2200uF/10V</text>
<text x="173.4" y="77.6">GND</text>
<text x="191.2" y="77.6">GND</text>
<text x="208.9" y="77.6">GND</text>
<text x="224.2" y="77.6">GND</text>
<text x="241.9" y="77.6">GND</text>
<text x="81.9" y="82.6">GND</text>
<text x="38.8" y="108" transform="rotate(-90 38.8 108)">+12V</text>
<text x="46.4" y="108" transform="rotate(-90 46.4 108)">+12V</text>
<text x="97.2" y="108" transform="rotate(-90 97.2 108)">+12V</text>
<text x="104.8" y="108" transform="rotate(-90 104.8 108)">+12V</text>
<text x="39.8" y="117.4" transform="rotate(-90 39.8 117.4)">R201</text>
<text x="44.6" y="117.9" transform="rotate(-90 44.6 117.9)">*</text>
<text x="47.4" y="117.4" transform="rotate(-90 47.4 117.4)">R202</text>
<text x="52.2" y="117.9" transform="rotate(-90 52.2 117.9)">*</text>
<text x="66.7" y="118.2">AVCC</text>
<text x="98.2" y="117.4" transform="rotate(-90 98.2 117.4)">R203</text>
<text x="103" y="117.9" transform="rotate(-90 103 117.9)">*</text>
<text x="105.8" y="117.4" transform="rotate(-90 105.8 117.4)">R204</text>
<text x="110.6" y="117.9" transform="rotate(-90 110.6 117.9)">*</text>
<text x="122.6" y="118.2">AREF</text>
<text x="150.5" y="118.2" transform="rotate(-90 150.5 118.2)">+12V</text>
<text x="168.3" y="118.2" transform="rotate(-90 168.3 118.2)">+5V</text>
<text x="52.7" y="129.6" transform="rotate(-90 52.7 129.6)">VR201</text>
<text x="54.6" y="129.6" transform="rotate(-90 54.6 129.6)">TL431</text>
<text x="63.7" y="129.9">C211</text>
<text x="111.2" y="129.6" transform="rotate(-90 111.2 129.6)">VR202</text>
<text x="119.5" y="129.9">C212</text>
<text x="151.5" y="127.6" transform="rotate(-90 151.5 127.6)">R205</text>
<text x="156.4" y="128.1" transform="rotate(-90 156.4 128.1)">1K</text>
<text x="169.3" y="127.6" transform="rotate(-90 169.3 127.6)">R206</text>
<text x="174.1" y="128.1" transform="rotate(-90 174.1 128.1)">330</text>
<text x="39.8" y="137.7" transform="rotate(-90 39.8 137.7)">R207</text>
<text x="63.7" y="133.9">100nF/63V</text>
<text x="98.2" y="137.7" transform="rotate(-90 98.2 137.7)">R208</text>
<text x="119.5" y="133.9">100nF/63V</text>
<text x="156.6" y="137.7" transform="rotate(-90 156.6 137.7)">D205</text>
<text x="158.8" y="137.7" transform="rotate(-90 158.8 137.7)">SFH205</text>
<text x="174.4" y="137.7" transform="rotate(-90 174.4 137.7)">D206</text>
<text x="176.5" y="137.7" transform="rotate(-90 176.5 137.7)">SFH205</text>
<text x="243.2" y="133.7">L201</text>
<text x="44.6" y="138.3" transform="rotate(-90 44.6 138.3)">*</text>
<text x="103" y="138.3" transform="rotate(-90 103 138.3)">*</text>
<text x="196.2" y="138.5" transform="rotate(-90 196.2 138.5)">GNDI</text>
<text x="216.5" y="138.5" transform="rotate(-90 216.5 138.5)">AGND</text>
<text x="243.1" y="139">1mH*</text>
<text x="38.8" y="146.1">GND</text>
<text x="46.4" y="146.1">GND</text>
<text x="59.1" y="146.1">GND</text>
<text x="97.2" y="146.1">GND</text>
<text x="104.8" y="146.1">GND</text>
<text x="115" y="146.1">GND</text>
<text x="150.5" y="146.1">GND</text>
<text x="168.3" y="146.1">GND</text>
<text x="191.2" y="146.1">GNDI</text>
<text x="211.5" y="148.7" transform="rotate(-90 211.5 148.7)">AGND</text>
<text x="234.3" y="146.1">GND</text>
<text x="254.6" y="148.7" transform="rotate(-90 254.6 148.7)">AGND</text>
</g>
<g font-size="2.4" fill="#808080">
<text x="207" y="29.9">IN</text>
<text x="212.1" y="29.9">OUT</text>
<text x="209.4" y="33.6">GND</text>
<text x="55.6" y="46.7">1</text>
<text x="64" y="49.3">11</text>
<text x="55.6" y="59.4">6</text>
<text x="64" y="56.9">8</text>
<text x="206.9" y="60.5">IN</text>
<text x="209.2" y="64.4">GND</text>
<text x="211.5" y="60.5">OUT</text>
<text x="43.5" y="125.5" transform="rotate(-90 43.5 125.5)">R</text>
<text x="48.6" y="125.5" transform="rotate(-90 48.6 125.5)">C</text>
<text x="101.9" y="125.5" transform="rotate(-90 101.9 125.5)">R</text>
<text x="107" y="125.5" transform="rotate(-90 107 125.5)">C</text>
<text x="48.6" y="130.1" transform="rotate(-90 48.6 130.1)">A</text>
<text x="107" y="130.1" transform="rotate(-90 107 130.1)">A</text>
<text x="241" y="135.6">1</text>
<text x="251.9" y="135.6">2</text>
</g>
<g font-size="2" fill="#800000">
<text x="55.9" y="54.7" transform="rotate(-90 55.9 54.7)">PRI</text>
<text x="66.1" y="54.7" transform="rotate(-90 66.1 54.7)">SEC</text>
</g>
<text font-size="1.3" fill="#800000" x="194.8" y="143.3">I</text>
</svg>
